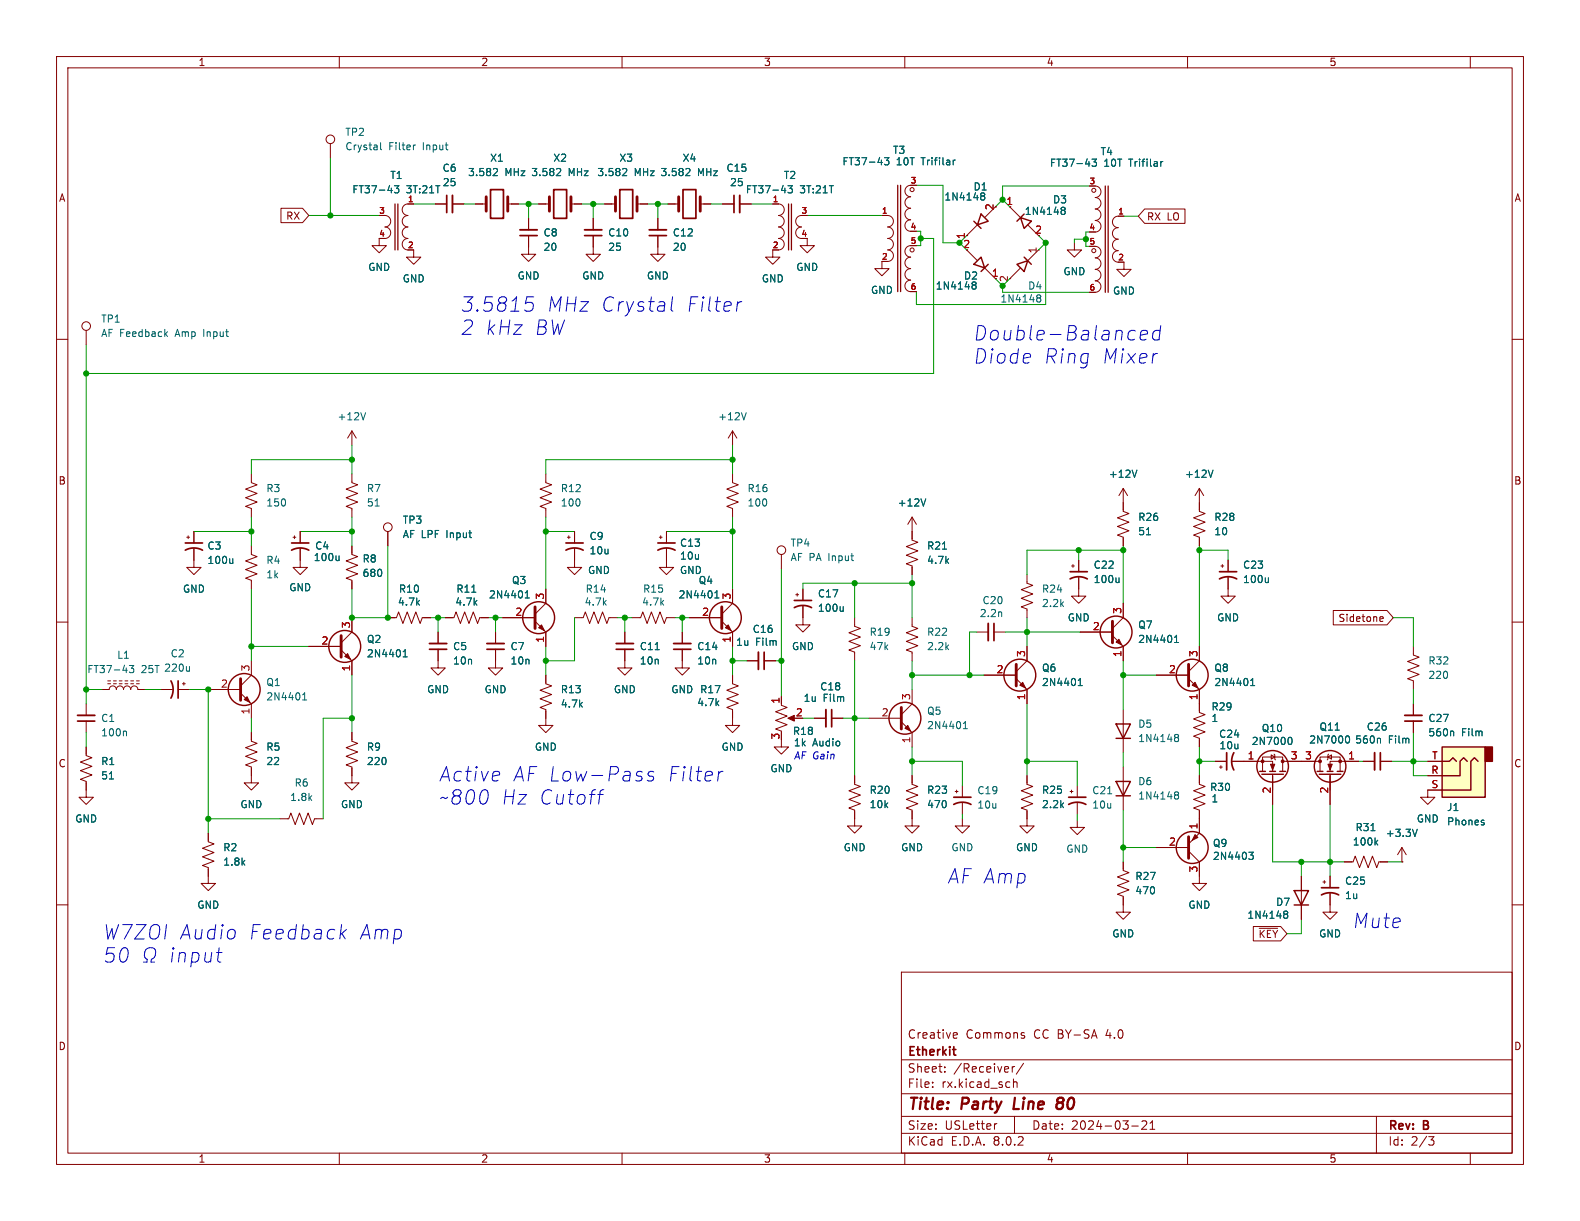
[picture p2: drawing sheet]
<svg xmlns="http://www.w3.org/2000/svg" width="279mm" height="216mm" viewBox="0 0 279 216" stroke-linecap="round" stroke-linejoin="round" font-family="sans-serif">
<g fill="none" stroke="#840000" stroke-width=".18">
<path d="M10 10h259.4v195.9h-259.4zM12 12h255.4v191.9h-255.4zM60 10v2M110 10v2M160 10v2M210 10v2M260 10v2M58.4 25.4v2.5M68.1 38.1a1.02 1.02 0 0 1 1 1 1.02 1.02 0 0 1-1 1 1.02 1.02 0 0 1 1 1.1 1.02 1.02 0 0 1-1 1M73.2 36.1h-1.1a1.02 1.02 0 0 0-1 1 1.02 1.02 0 0 0 1 1 1.01 1.01 0 0 0-1 1 1.01 1.01 0 0 0 1 1 1.01 1.01 0 0 0-1 1.1 1.01 1.01 0 0 0 1 1 1.02 1.02 0 0 0-1 1 1.02 1.02 0 0 0 1 1M77 36.1h2M80 36.1h2"/>
<path d="M84.1 36.1h1.9M89.8 36.1h1.9M93.5 38.6v2M95.2 36.1h2M101 36.1h1.9M106.9 36.1h1.9M112.6 36.1h2M118.1 36.1h1.9M123.8 36.1h1.9M127.8 36.1h2M130.8 36.1h2M136.7 36.1h1a1.02 1.02 0 0 1 1 1 1.02 1.02 0 0 1-1 1 1.01 1.01 0 0 1 1 1 1.01 1.01 0 0 1-1 1 1.01 1.01 0 0 1 1 1.1 1.01 1.01 0 0 1-1 1 1.02 1.02 0 0 1 1 1 1.02 1.02 0 0 1-1 1"/>
<path d="M141.7 38.1a1.02 1.02 0 0 0-1 1 1.02 1.02 0 0 0 1 1 1.02 1.02 0 0 0-1 1.1 1.02 1.02 0 0 0 1 1M10 60h2M15.2 58.4v2.6M67.1 42.2v1.2h1.2l-1.2 1.3-1.3-1.3h1.3M73.2 44.2v1.3h1.2l-1.2 1.2-1.3-1.2h1.3M93.5 41.7v3.3h1.2l-1.2 1.2-1.3-1.2h1.3M136.7 44.2v1.3h1.2l-1.2 1.2-1.3-1.2h1.3M267.4 60h2M96.5 83.8v1.5l1 .4-2 .8 2 .7-2 .8 2 .8-2 .7 1 .4v1.5M161.3 94v1.5l1 .4-2 .7 2 .8-2 .8 2 .7-2 .8 1 .4v1.5M189.7 99.8v.5M190.8 99.1v2"/>
<path d="M198.6 86.4v4l1 .4-2 .8 2 .7-2 .8 2 .8-2 .7 1 .4v1.5M198.6 86.4l-.7 1.2M198.6 86.4l.8 1.2M212.1 86.4v4l1 .4-2 .8 2 .7-2 .8 2 .8-2 .7 1 .4v1.5M212.1 86.4l-.8 1.2M212.1 86.4l.8 1.2M216.2 99.8v.5M217.2 99.1v2M10 110h2M44.4 116.8v2.6l-1.9 1.9M54.6 114.3h5.7M60.3 114.9l1.9 1.9v2.6"/>
<path d="M62.2 109.2v2.6l-1.9 1.9M189.5 100.1h.5M190.8 102.1v3.3h1.2l-1.2 1.3-1.3-1.3h1.3M191 111.8h5.7M196.7 112.4l1.9 1.9v2.5M198.6 106.7v2.5l-1.9 1.9M204.5 119.4h5.7M212.1 114.3v2.5l-1.9 1.9M215.9 100.1h.5M217.2 102.1v3.3h1.2l-1.2 1.3-1.3-1.3h1.3M267.4 110h2M15.2 132.1v1.5l1.1 .4-2.1 .7 2.1 .8-2.1 .8 2.1 .7-2.1 .8 1 .4v2.8h1.3l-1.3 1.2-1.2-1.2h1.2"/>
<path d="M15.2 124.5v2M15.2 127.5v2M18 121.9h1.3a.64 .64 0 0 1 .6-.6 .64 .64 0 0 1 .7 .6 .64 .64 0 0 1 .6-.6 .64 .64 0 0 1 .6 .6 .64 .64 0 0 1 .7-.6 .64 .64 0 0 1 .6 .6 .64 .64 0 0 1 .6-.6 .64 .64 0 0 1 .7 .6h1.3M19 120.9h.6M19 120.4h.6M20.1 120.9h.5M20.1 120.4h.5M21.1 120.9h.5M21.1 120.4h.5M22.1 120.9h.5M22.1 120.4h.5M23.1 120.9h.5"/>
<path d="M23.1 120.4h.5M24.1 120.9h.5M24.1 120.4h.5M28.4 121.9h2.1M31.5 121.9h2M32.3 120.9h.5M32.5 120.7v.5M36.8 121.9h5.7M42.5 122.6l1.9 1.9v2.5M44.4 129.5v1.6l1.1 .3-2.1 .8 2.1 .8-2.1 .7 2.1 .8-2.1 .8 1 .3v2.8h1.3l-1.3 1.3-1.2-1.3h1.2M62.2 129.5v1.6l1 .3-2 .8 2 .8-2 .7 2 .8-2 .8 1 .3v2.8h1.3l-1.3 1.3-1.2-1.3h1.2M181.6 137.2v1.5l1 .4-2 .7 2 .8-2 .8 2 .7-2 .8 1 .4v2.8h1.3l-1.3 1.2-1.3-1.2h1.3"/>
<path d="M189.2 140h.5M189.5 139.7v.5M190.5 138.9v2.1M198.6 125.5v7.6M210.2 120l1.9 1.9v4.1l1 .4-2 .7 2 .8-2 .8 2 .7-2 .8 1 .4v1.5M214.9 134.6h2M215.6 135.6h.6M215.9 135.4v.5M217.9 134.6h2.1M249.9 124.5v2M249.9 127.5v2M10 160h2"/>
<path d="M36.8 147.3v1.5l1 .4-2 .8 2 .7-2 .8 2 .8-2 .7 1 .4v2.8h1.3l-1.3 1.3-1.2-1.3h1.2M49.5 144.8h1.6l.3-1 .8 2 .8-2 .7 2 .8-2 .7 2 .4-1h1.5M190.5 145v1.3h1.3l-1.3 1.3-1.3-1.3h1.3M190.5 142v2M237.7 152.4h1.6l.3-1 .8 2 .8-2 .7 2 .8-2 .8 2 .3-1h1.6M267.4 160h2M159.4 171.9h108v32h-108zM159.4 197.4h108M159.4 193.4h108M159.4 187.4h108M164.9 192.1v.2M164.9 191.4v.1"/>
<path d="M167.1 189.4v.2M167.1 188.7v.1M168.8 182.6l.4 .1 .1 .2-.7 .2M169.2 183.5l-.4 .1M176.3 198.7l-.3 .1M179 188.6v1M179.2 190.8v1.5M179.2 191.4l.2-.1 .4 .1 .1 .9M179.4 197.4v3M179.4 188.6l-.3 .1-.1 .2M180.8 183.1l.3 .1 .1 .2-.2 .2h-.3M180.8 182.6l.3 .1"/>
<path d="M181 188l-1.3 1.9M200.1 199.1h1.2M201.9 198.3l.6-.1 .2 .1 .1 .3-.9 1.1h.9M203.4 199.7h.8M203.4 198.6l.4-.4v1.5M243.4 197.4v6.5M60 203.9v2M110 203.9v2M159.4 200.4h108M160 203.9v2M210 203.9v2M252.6 201h1l-.5 .6 .4 .1 .1 .5-.3 .3h-.4"/>
<path d="M260 203.9v2"/>
<circle cx="58.4" cy="24.6" r=".76"/>
<circle cx="15.2" cy="57.7" r=".76"/>
</g>
<path d="M179.5 194.1l-.3 2h1M186.9 195.9v.1a.66 .66 0 0 0 .9-.1M187.3 195h.4M187.3 195l-.5 .3M187.7 195l.1 .1M187.8 194.1a.66 .66 0 0 0-.9 .4l.1 .3 .3 .2M187.9 194.9l-.2 .1" fill="none" stroke="#840000" stroke-width=".4"/>
<g fill="none" stroke="#840000" stroke-width=".3">
<path d="M79 34.5v3.1M86.7 33.5h2.3v5.1h-2.3zM97.9 33.5h2.3v5.1h-2.3zM109.6 33.5h2.3v5.1h-2.3zM120.8 33.5h2.3v5.1h-2.3zM129.8 34.5v3.1M91.9 41.7h3.1M189.2 102.4a3.2 3.2 0 0 1 3.1 0M189.2 101.1h3.1M215.6 102.4a3.2 3.2 0 0 1 3.1 0M215.6 101.1h3.1M13.7 127.5h3.1"/>
<path d="M30.2 120.4a3.2 3.2 0 0 1 0 3M31.5 120.4v3M216.9 133.1v3M218.2 133.1a3.2 3.2 0 0 0 0 3M248.4 127.5h3.1M189 142.2a3.2 3.2 0 0 1 3 0M189 141h3M168.5 185.6h.5M168.7 186.5l.3 .1"/>
</g>
<g fill="none" stroke="#006464" stroke-width=".18">
<path d="M67.3 25.2v1.1l.2 .2M69.7 32.8h.8l-.4 .5 .4 .1v.6l-.2 .1-.6-.1M73.5 25.6l-.3 .1M87.4 29.8l.5 .1 .1 .3-.8 .9h.8M98.6 29.8l.4 .1 .2 .3-.8 .9h.8M110.3 29.8l.4 .1 .1 .3-.8 .9h.8M121.5 29.8l.4 .1 .1 .3-.8 .9h.8M139.3 32.8h.8l-.4 .5 .4 .1v.6l-.2 .1-.6-.1M29.3 59l.3 .5M29.6 58.7l-.5 .4M166.7 97.1h.7M201 83.1l-.4 1.3"/>
<path d="M202.7 94.6h.8M214.5 83.1l-.4 1.3M22.9 117.7h.8l-.5 .5 .4 .1v.5l-.2 .1-.5-.1M33.5 117.8v.9M33.5 118.6l-.2 .1M71.3 116.1h.7M71.3 115.2l.4-.3v1.2M197.9 102.2v.8M197.9 102.9l-.2 .1M207.7 113.6h.7M207.7 112.7l.4-.4v1.3M224.3 102.2v.8"/>
<path d="M224.3 102.9l-.2 .1M19.3 137.7h.8M22.2 129.3l.2 .2v.6M53.5 123.8h.7M53.5 122.9l.4-.4v1.3M207.8 130.3l.1 .1M207.8 129.9h.4l.2 .1v.2l-.2 .2M207.9 130.4h.3M207.9 130.4l-.1 .1M208.2 130.4l.2 .3v.3l-.2 .1h-.4M221.2 121.2h.7M221.2 120.3l.3-.3v1.2"/>
<path d="M256.9 129.3l.2 .2v.6M195.9 140.4h.7M242.4 146.9h.8M243.3 148.9l.3 .5M243.6 148.6l-.4 .5"/>
</g>
<path d="M80 34.5v3.1M130.8 34.5v3.1M91.9 40.6h3.1M13.7 126.5h3.1M248.4 126.5h3.1" fill="none" stroke="#840000" stroke-width=".33"/>
<path d="M69.8 36.1v8.1M70.4 36.1v8.1M139.4 36.1v8.1M140 36.1v8.1" fill="none" stroke="#840000" stroke-width=".23"/>
<path d="M86 34.8v2.5M89.8 34.8v2.5M97.2 34.8v2.5M101 34.8v2.5M108.8 34.8v2.5M112.6 34.8v2.5M120 34.8v2.5M123.8 34.8v2.5M60.3 112.4v3.8M196.7 109.9v3.8M210.2 117.5v3.8M42.5 120v3.8" fill="none" stroke="#840000" stroke-width=".51"/>
<g fill="#840000" stroke="#840000" stroke-width=".18">
<path d="M197.4 113.5l.5-.5 .5 1z"/>
<path d="M210.8 121.2l.5-.5 .5 1z"/>
<path d="M43.2 123.7l.5-.5 .5 1z"/>
<path d="M61 116.1l.5-.5 .5 1z"/>
</g>
<g fill="none" stroke="#840000" stroke-width=".25">
<path d="M197.4 128h2.5l-1.3 2.6zM197.4 130.6h2.5"/>
<circle cx="61" cy="114.3" r="2.82"/>
<circle cx="197.4" cy="111.8" r="2.82"/>
<circle cx="210.8" cy="119.4" r="2.82"/>
<circle cx="43.2" cy="121.9" r="2.82"/>
</g>
<path d="M255 132.1h7.6v8.9h-7.6z" fill="#ffffc2"/>
<path d="M262.6 132.1h1.3v2.5h-1.3z" fill="#840000" stroke="#840000" stroke-width=".25"/>
<g fill="none" stroke="#840000" stroke-width=".25">
<path d="M172.2 39.1l1.3 1.3M173.5 37.8l1.3 1.3-2 .7zM180.5 38.5l1.9 .6-1.3 1.3zM181.1 37.8l-1.3 1.3M173.5 45.5l.6 1.9-1.9-.7zM174.8 46.7l-1.3 1.3M179.8 46.7l1.9-.6-.6 1.9zM181.1 45.5l1.3 1.2M197.4 138.2h2.5l-1.3 2.5zM222.8 136.4h1M223.1 136.9h3.8M224.5 136.4h1.1"/>
<path d="M226.3 136.4h1M232.9 136.4h1M233.3 136.9h3.8M234.7 136.4h1M236.5 136.4h1M255 132.1h7.6v8.9h-7.6zM255 134.6h1.3l.6-.6 .7 .6M259.5 134.6l-.7-.6-.6 .6v2.6h-3.2M261.4 134.6l-.7-.6-.6 .6v5.1h-5.1M197.4 140.7h2.5M228.9 157.5h2.5l-1.3 2.5zM228.9 160h2.5"/>
<circle cx="95.2" cy="109.2" r="2.82"/>
<circle cx="128.3" cy="109.2" r="2.82"/>
<circle cx="180.3" cy="119.4" r="2.82"/>
<circle cx="160" cy="127" r="2.82"/>
<circle cx="225" cy="135.5" r="2.79"/>
<circle cx="235.2" cy="135.5" r="2.79"/>
<circle cx="210.8" cy="149.9" r="2.82"/>
</g>
<g fill="none" stroke="#840000" stroke-width=".18">
<path d="M49.7 36.8h3.8l1.1 1.3-1.1 1.3h-3.8zM72.1 36.1h1.1M77 36.1h2M80 36.1h2M84.1 36.1h1.2M90.4 36.1h1.3M93.5 38.6v2M95.2 36.1h1.3M101.6 36.1h1.3M104.9 38.6v2M106.9 36.1h1.3M113.3 36.1h1.3"/>
<path d="M116.3 38.6v2M118.1 36.1h1.3M124.5 36.1h1.2M127.8 36.1h2M130.8 36.1h2M136.7 36.1h1M156 38.1h1a1.01 1.01 0 0 1 1 1 1.01 1.01 0 0 1-1 1 1.01 1.01 0 0 1 1 1.1 1.01 1.01 0 0 1-1 1 1.01 1.01 0 0 1 1 1 1.01 1.01 0 0 1-1 1 1.02 1.02 0 0 1 1 1 1.02 1.02 0 0 1-1 1M161 32.8a1.02 1.02 0 0 0-1 1 1.02 1.02 0 0 0 1 1 1.02 1.02 0 0 0-1 1 1.02 1.02 0 0 0 1 1 1.02 1.02 0 0 0-1 1 1.02 1.02 0 0 0 1 1.1 1.02 1.02 0 0 0-1 1 1.02 1.02 0 0 0 1 1M172.8 39.8l-1.9 1.9M176 36.6l-1.9 1.9M178.6 36.6l1.9 1.9M181.7 39.8l1.9 1.9"/>
<path d="M193.7 32.9a1.02 1.02 0 0 1 1 1 1.02 1.02 0 0 1-1 1 1.02 1.02 0 0 1 1 1 1.02 1.02 0 0 1-1 1.1 1.02 1.02 0 0 1 1 1 1.02 1.02 0 0 1-1 1 1.02 1.02 0 0 1 1 1 1.02 1.02 0 0 1-1 1M198.8 38.2h-1.1a1.02 1.02 0 0 0-1 1 1.02 1.02 0 0 0 1 1.1M202.4 37h7.1v2.5h-7.1l-1.1-1.3zM93.5 41.7v2M104.9 41.7v3.3h1.3l-1.3 1.2-1.3-1.2h1.3M116.3 41.7v3.3h1.3l-1.3 1.2-1.2-1.2h1.2M142.7 42.2v1.2h1.3l-1.3 1.3-1.2-1.3h1.2M156 46.2v1.3h-1.3l1.3 1.3 1.2-1.3h-1.2M161 43.4a1.02 1.02 0 0 0-1 1.1 1.02 1.02 0 0 0 1 1 1.02 1.02 0 0 0-1 1 1.02 1.02 0 0 0 1 1 1.02 1.02 0 0 0-1 1 1.02 1.02 0 0 0 1 1 1.02 1.02 0 0 0-1 1 1.02 1.02 0 0 0 1 1.1M170.9 44.2l1.9 1.9M174.1 47.4l1.9 1.9M180.5 47.4l-1.9 1.9"/>
<path d="M183.6 44.2l-1.9 1.9M190 42.9v1.3h-1.3l1.3 1.3 1.3-1.3h-1.3M193.7 43.6a1.02 1.02 0 0 1 1 1 1.02 1.02 0 0 1-1 1 1.02 1.02 0 0 1 1 1 1.02 1.02 0 0 1-1 1 1.02 1.02 0 0 1 1 1 1.02 1.02 0 0 1-1 1.1 1.01 1.01 0 0 1 1 1 1.01 1.01 0 0 1-1 1M197.7 40.2a1.02 1.02 0 0 0-1 1.1 1.02 1.02 0 0 0 1 1 1.01 1.01 0 0 0-1 1 1.01 1.01 0 0 0 1 1 1.01 1.01 0 0 0-1 1 1.01 1.01 0 0 0 1 1.1M198.8 46.4v1.2h-1.3l1.3 1.3 1.2-1.3h-1.2M62.2 76.2v2.5M62.2 76.2l-.7 1.3M62.2 76.2l.8 1.3M129.5 76.2v2.5M129.5 76.2l-.7 1.3M129.5 76.2l.8 1.3M33 95h.5"/>
<path d="M33.3 94.7v.6M34.3 97v3.3h1.3l-1.3 1.3-1.3-1.3h1.3M34.3 94v2M44.4 83.8v1.5l1.1 .4-2.1 .8 2.1 .7-2.1 .8 2.1 .8-2.1 .7 1 .4v1.5M44.4 96.5v1.5l1.1 .4-2.1 .8 2.1 .7-2.1 .8 2.1 .8-2.1 .7 1 .4v1.5M51.8 95h.5M52.1 94.7v.6M53.1 97v3.3h1.3l-1.3 1.3-1.3-1.3h1.3M53.1 94v2M62.2 83.8v1.5l1 .4-2 .8 2 .7-2 .8 2 .8-2 .7 1 .4v1.5M62.2 96.5v1.5l1 .4-2 .8 2 .7-2 .8 2 .8-2 .7 1 .4v1.5M68.6 94v2.5"/>
<path d="M100.3 95h.5M100.6 94.7v.6M101.6 97v3.3h1.3l-1.3 1.3-1.3-1.3h1.3M101.6 94v2M116.6 95h.5M116.8 94.7v.6M117.9 97v3.3h1.2l-1.2 1.3-1.3-1.3h1.3M117.9 94v2M129.5 83.8v1.5l1.1 .4-2.1 .8 2.1 .7-2.1 .8 2.1 .8-2.1 .7 1 .4v1.5M138.2 98v2.6M161.3 91.4v3.9M161.3 91.4l-.8 1.3"/>
<path d="M161.3 91.4l.8 1.3M190.8 99.1v2M198.6 88.9v1.3M198.6 95.3v1.2M212.1 88.9v1.3M212.1 95.3v1.2M217.2 99.1v2M54.6 114.3h5.7M62.2 109.2v2.6M62.2 116.8v2.6M68.6 109.2h1.5l.4-1 .7 2 .8-2 .8 2 .7-2 .8 2 .4-1h1.5M77.5 114.8v3.3h1.2l-1.2 1.3-1.3-1.3h1.3"/>
<path d="M77.5 111.8v2M78.7 109.2h1.6l.3-1 .8 2 .8-2 .7 2 .8-2 .8 2 .3-1h1.6M87.6 114.8v3.3h1.3l-1.3 1.3-1.2-1.3h1.2M87.6 111.8v2M88.9 109.2h5.7M94.6 109.9l1.9 1.9v2.5M96.5 119.4v1.5l1 .4-2 .7 2 .8-2 .8 2 .7-2 .8 1 .4v2.8h1.3l-1.3 1.2-1.3-1.2h1.3M96.5 104.1v2.6l-1.9 1.9M101.6 109.2h1.5l.4-1 .8 2 .7-2 .8 2 .8-2 .7 2 .4-1h1.5M110.5 114.8v3.3h1.3l-1.3 1.3-1.3-1.3h1.3M110.5 111.8v2M111.8 109.2h1.5l.4-1 .7 2 .8-2 .8 2 .7-2 .8 2 .4-1h1.5"/>
<path d="M120.6 114.8v3.3h1.3l-1.3 1.3-1.2-1.3h1.2M120.6 111.8v2M121.9 109.2h5.7M127.6 109.9l1.9 1.9v2.5M129.5 119.4v1.5l1.1 .4-2.1 .7 2.1 .8-2.1 .8 2.1 .7-2.1 .8 1 .4v2.8h1.3l-1.3 1.2-1.2-1.2h1.2M129.5 104.1v2.6l-1.9 1.9M132.1 116.8h2M135.1 116.8h2.1M140.7 105.2h.5M141 104.9v.5M142 107.2v3.3h1.3l-1.3 1.3-1.3-1.3h1.3M142 104.1v2.1"/>
<path d="M151.1 109.2v1.5l1 .4-2 .8 2 .7-2 .8 2 .8-2 .7 1 .4v1.5M161.3 109.2v1.5l1 .4-2 .8 2 .7-2 .8 2 .8-2 .7 1 .4v1.5M161.3 100.3v1.3M172.7 111.8h2.1M174 119.4h5.7M175.8 111.8h2M181.6 101.6v1.5l1 .4-2 .8 2 .7-2 .8 2 .8-2 .7 1 .4v1.5M181.6 114.3v2.5l-1.9 1.9M190.8 102.1v2M191 111.8h5.7M198.6 106.7v2.5M198.6 114.3v2.5"/>
<path d="M204.5 119.4h5.7M212.1 114.3v2.5M217.2 102.1v2M235.8 107.9h9.5l1.1 1.3-1.1 1.3h-9.5zM244.1 109.8h.4M244.1 109.1l.3-.1 .2 .3-.6 .2M249.9 114.3v1.5l1.1 .4-2.1 .8 2.1 .7-2.1 .8 2.1 .8-2.1 .7 1 .4v1.5M15.2 132.1v1.3M15.2 138.4v1.3M44.4 129.5v1.3M44.4 135.9v1.3M62.2 129.5v1.3"/>
<path d="M62.2 135.9v1.3M138.2 124.7l1 .4-2 .8 2 .7-2 .8 2 .7-2 .8 1 .4v.2M138.2 130.8v1.3h1.2l-1.2 1.3-1.3-1.3h1.3M138.2 123.2v1.3M139.7 127h1M144 127h2M147.1 127h2M151.1 137.2v1.5l1 .4-2 .7 2 .8-2 .8 2 .7-2 .8 1 .4v2.8h1.3l-1.3 1.2-1.2-1.2h1.2M153.7 127h5.7M159.4 127.6l1.9 1.9v2.6M161.3 137.2v1.5l1 .4-2 .7 2 .8-2 .8 2 .7-2 .8 1 .4v2.8h1.3l-1.3 1.2-1.3-1.2h1.3M161.3 121.9v2.6l-1.9 1.9"/>
<path d="M168.9 140h.5M169.2 139.7v.5M170.2 138.9v2.1M179.7 120l1.9 1.9v2.6M181.6 137.2v1.2M198.6 135.6v7.7M212.1 137.2v1.5l1 .4-2 .7 2 .8-2 .8 2 .7-2 .8 1 .4v4l-1.9 1.9M212.1 121.9v3.8M212.1 130.8v1.3M214.9 134.6h2M217.9 134.6h7.1v1.8M223.3 136.4v-2.5h3.5v2.5"/>
<path d="M224.8 133.5l.6 .4-.6 .3zM225 136.9v5.3M225.3 133.4l.1 .1v.7l.2 .2M226.8 134.6h6.6M233.4 136.4v-2.5h3.6v2.5M234.8 133.9l.7-.4v.7zM234.9 133.4l-.1 .1v.7l-.1 .2M235.2 136.9v5.3M240.3 134.6h-5.1v1.8M241 134.6h2.1M244.1 134.6h2M249.9 124.5v2"/>
<path d="M249.9 127.5v2M252.5 137.2h2.5M252.5 134.6h2.5M255 139.7h-2.5v1.3h1.2l-1.2 1.2-1.3-1.2h1.3M36.8 147.3v1.3M36.8 153.7v1.2M170.2 144.8v1.3h1.2l-1.2 1.2-1.3-1.2h1.3M170.2 142v2M181.6 143.5v1.3M198.6 152.4v1.5l1 .4-2 .8 2 .7-2 .8 2 .8-2 .7 1 .4v2.8h1.3l-1.3 1.3-1.2-1.3h1.2M204.5 149.9h5.7M210.2 150.5l1.9 1.9v3.8h1.3l-1.3 1.3-1.3-1.3h1.3"/>
<path d="M230.1 154.9v7.7M233.9 156h.5M234.2 155.7v.5M235.2 158v3.3h1.3l-1.3 1.3-1.3-1.3h1.3M235.2 154.9v2.1M237.7 152.4h1.3M244.1 152.4h1.3M247.9 152.4h.1M247.9 149.9l-.8 1.2M247.9 149.9v2.5M247.9 149.9l.8 1.2M221.6 163.8h4.9l1.1 1.3-1.1 1.3h-4.9z"/>
<path d="M222.7 164.1h3.2"/>
<circle cx="161.3" cy="33.5" r=".36"/>
<circle cx="193.4" cy="33.7" r=".36"/>
<circle cx="161.3" cy="44.2" r=".36"/>
<circle cx="193.4" cy="44.3" r=".36"/>
<circle cx="68.6" cy="93.2" r=".76"/>
<circle cx="138.2" cy="97.3" r=".76"/>
</g>
<g fill="none" stroke="#006464" stroke-width=".18">
<path d="M69.7 32.8h.8l-.4 .5 .4 .1v.6l-.2 .1-.6-.1M87.4 29.8l.5 .1 .1 .3-.8 .9h.8M98.6 29.8l.4 .1 .2 .3-.8 .9h.8M110.3 29.8l.4 .1 .1 .3-.8 .9h.8M121.5 29.8l.4 .1 .1 .3-.8 .9h.8M139.3 32.8h.8l-.4 .5 .4 .1v.6l-.2 .1-.6-.1M156.4 27.9h.8l-.4 .5 .3 .1v.5l-.2 .2-.5-.2M168.9 28.3l-.3 .2M173.5 34.6l.2 .1M173.7 34.7h.2M173.7 34.7h-.2M173.9 34.7l.2 .2v.4l-.2 .1-.4-.1"/>
<path d="M174.1 34.4l-.2 .3M187.8 37.1l.1 .1M187.9 37.2h.2M187.9 37.2l-.1 .1M188.1 37.2l.3 .2-.1 .4-.2 .1h-.3M188.3 36.8l.1 .1-.3 .3M193.1 28.1h.8l-.4 .5 .3 .1v.6l-.1 .1-.6-.1M205.6 28.6l-.3 .2M172 50.3l.1 .1M172.1 50.4h.3M172.1 50.4l-.1 .1M172.4 50.4l.2 .2v.4l-.2 .1h-.4"/>
<path d="M172.6 50.2l-.2 .2M183.4 52.6l.2 .1M183.4 52.2l.4-.1 .2 .2 .1 .1-.3 .3M183.6 52.7h.2M183.6 52.7h-.2M183.8 52.7l.3 .2-.1 .4-.2 .1h-.4M64.6 73l-.4 1.2M132 73l-.5 1.2M41.2 98.8v.8M41.2 99.5l-.2 .1M60 98.3v.8M60 99l-.2 .1"/>
<path d="M66.3 89.5h.8M163.7 88.2l-.4 1.3M166.7 97.1h.7M201 83.1l-.4 1.3M202.7 94.6h.8M214.5 83.1l-.4 1.3M71.3 116.1h.7M71.3 115.2l.4-.3v1.2M83.4 104.7h.8M92.9 105.7h.7M92.9 104.8l.3-.3v1.2M115.9 114.9h.7"/>
<path d="M126.4 105.7h.7M126.4 104.8l.4-.3v1.2M149.1 107.3v.8M149.1 108l-.2 .1M177.1 108.3v.7M197.9 102.2v.8M197.9 102.9l-.2 .1M207.7 113.6h.7M207.7 112.7l.4-.4v1.3M224.3 102.2v.8M224.3 102.9l-.2 .1M19.3 137.7h.8"/>
<path d="M170.4 128.8h.7M170.4 127.9l.3-.3v1.2M190.7 121.2h.7M190.7 120.3l.3-.3v1.2M221.2 121.2h.7M221.2 120.3l.3-.3v1.2M227.9 130.4h.2a.68 .68 0 0 1 .4 .6 .68 .68 0 0 1-.4 .6h-.2M238.1 130.2l.1-.1a.68 .68 0 0 1 .5 .7 .68 .68 0 0 1-.5 .6l-.1-.1M243.9 130.5l.2 .2v.7M256.9 129.3l.2 .2v.6M207.8 140.5l.1 .1M207.8 140.1l.4-.1 .2 .1v.2l-.2 .3"/>
<path d="M207.9 140.6h.3M207.9 140.6h-.1M208.2 140.6l.2 .2v.4l-.2 .1-.4-.1M220.8 150.7h.8l-.4 .5 .4 .1v.4l-.2 .3h-.4M242.4 146.9h.8M243.3 148.9l.3 .5M243.6 148.6l-.4 .5M250.6 146.6l-.4 1.3M262.3 145.4l.2 .2-.2 .3M262.3 145l.1 .1M227.1 161.6l.1 .1M227.1 161.2l.4-.1 .2 .1v.2l-.2 .3"/>
<path d="M227.2 161.7h.3M227.2 161.7h-.1M227.5 161.7l.2 .2v.4l-.2 .1-.4-.1"/>
</g>
<path d="M103.4 40.6h3M114.8 40.6h3.1M75.9 113.8h3.1M86.1 113.8h3.1M109 113.8h3M119.1 113.8h3.1M134.1 115.3v3.1M174.8 110.2v3.1M146 125.5v3M243.1 133.1v3" fill="none" stroke="#840000" stroke-width=".33"/>
<g fill="none" stroke="#840000" stroke-width=".3">
<path d="M103.4 41.7h3M114.8 41.7h3.1M32.8 97.3a3.2 3.2 0 0 1 3 0M32.8 96h3M51.6 97.3a3.2 3.2 0 0 1 3 0M51.6 96h3M100.1 97.3a3.2 3.2 0 0 1 3 0M100.1 96h3M116.3 97.3a3.2 3.2 0 0 1 3.1 0M116.3 96h3.1M75.9 114.8h3.1M86.1 114.8h3.1"/>
<path d="M109 114.8h3M119.1 114.8h3.1M135.1 115.3v3.1M140.5 107.4a3.2 3.2 0 0 1 3 0M140.5 106.2h3M175.8 110.2v3.1M147.1 125.5v3M244.1 133.1v3M168.7 142.2a3.2 3.2 0 0 1 3 0M168.7 141h3M233.7 158.2a3.2 3.2 0 0 1 3 0M233.7 157h3"/>
</g>
<g fill="#840000" stroke="#840000" stroke-width=".18">
<path d="M139.3 127l1.2-.5v1z"/>
<path d="M160 128.8l.5-.5 .5 1z"/>
<path d="M180.3 121.2l.5-.5 .6 1z"/>
<path d="M211.3 147.6l.5 .5-1 .5z"/>
<path d="M224.7 135.1h.7l-.4 1z"/>
<path d="M234.8 135.1h.8l-.4 1z"/>
<path d="M95.2 111l.6-.5 .5 1z"/>
<path d="M128.3 111l.5-.5 .5 1z"/>
<circle cx="223.3" cy="134.6" r=".25"/>
<circle cx="226.8" cy="134.6" r=".25"/>
<circle cx="237" cy="134.6" r=".25"/>
<circle cx="233.4" cy="134.6" r=".25"/>
</g>
<path d="M94.6 107.3v3.8M127.6 107.3v3.8M179.7 117.5v3.8M159.4 125.1v3.8M210.2 148v3.8" fill="none" stroke="#840000" stroke-width=".51"/>
<path d="M158.7 32.8v18.8M159.3 32.8v18.8M195.5 32.9v18.8M196 32.9v18.8" fill="none" stroke="#840000" stroke-width=".23"/>
<g fill="none" stroke="#0000c2" stroke-width=".18">
<path d="M93.2 52.5h1.2M93.3 53.5h.6l.3 .2 .1 .2-.1 .6-.2 .4-.9 .1M118.9 52.5l-.2 2.2 .1 .2 .2 .1M131.2 53.3l-.7 .3M200.6 58.4l.2 .1M201.7 59.3l1.2-.3-.1-.5-.7-.1-.4 .4-.1 .9 .1 .3 .2 .1 .8-.1M205.1 58.5a.84 .84 0 0 0-1.2 .4l-.1 .7 .2 .4 .2 .1 .8-.1M205.3 57.6l-.4 2.5M106.5 139.6l-.4 .4M115.6 136.5a.62 .62 0 0 0-1 .4l.1 .2 .6 .1 .2 .2 .1 .2-.2 .4-.2 .1-.7-.1M127.8 136.4l-.6 .2M105.7 140.5h1"/>
<path d="M38.3 168.4h1M38.6 170l.4 .1M60.5 165.1l.6 .9M61.3 164.3l-1.1 1"/>
</g>
<g fill="none" stroke="#009600" stroke-width=".18">
<path d="M54.6 38.1h12.5M58.4 27.9v10.2M73.2 36.1h3.8M82 36.1h2.1M91.7 36.1h3.5M93.5 36.1v2.5M102.9 36.1h4M104.9 36.1v2.5M114.6 36.1h3.5M116.3 36.1v2.5M125.7 36.1h2.1M132.8 36.1h3.9"/>
<path d="M142.7 38.1h13.3M162.1 32.8h4.7v10.1h2.9l1.2-1.2M177.3 35.3l1.3 1.3M177.3 35.3l-1.3 1.3M192.7 32.9h-15.4v2.4M198.8 38.2h2.5M162.1 40.9h.7v2.5h-.7M162.8 42.2h2.3v23.8h-149.9M176 49.3l1.3 1.2v1.2h15.4M183.6 41.7l1.3 1.2M184.9 42.9v10.9h-22.8v-2.2M184.9 42.9l-1.3 1.3"/>
<path d="M192 42.3h-2v.6M192.7 41h-.7v2.6h.7M15.2 61v63.5M62.2 78.7v5.1M129.5 78.7v5.1M34.3 94h10.1M44.4 91.4v5.1M53.1 94h9.1M62.2 91.4v5.1M62.2 81.3h-17.8v2.5M68.6 96.5v12.7h-6.4v-5.1M96.5 91.4v12.7"/>
<path d="M96.5 94h5.1M117.9 94h11.6M129.5 81.3h-33v2.5M129.5 91.4v12.7M190.8 97.3v1.8M198.6 96.5v10.2M198.6 97.3h-17v4.3M212.1 97.3h5.1v1.8M212.1 96.5v17.8M44.4 104.1v12.7M44.4 114.3h10.2M62.2 119.4v10.1"/>
<path d="M76.2 109.2h2.5M77.5 109.2v2.6M86.4 109.2h2.5M87.6 109.2v2.6M96.5 114.3v5.1M101.6 109.2v7.6h-5.1M109.2 109.2h2.6M110.5 109.2v2.6M119.4 109.2h2.5M120.6 109.2v2.6M129.5 116.8h2.6M129.5 114.3v5.1"/>
<path d="M137.2 116.8h1M138.2 100.6v22.6M151.1 103.1v6.1M151.1 116.8v20.4M161.3 101.6v7.6M161.3 116.8v5.1M161.3 103.1h-19.3v1M161.3 119.4h12.7M172.7 111.8h-1.3v7.6M177.8 111.8h13.2M181.6 109.2v5.1M198.6 119.4h5.9"/>
<path d="M198.6 116.8v8.7M246.4 109.2h3.5v5.1M15.2 129.5v2.6M15.2 121.9h2.8M25.7 121.9h2.7M33.5 121.9h3.3v25.4M44.4 127v2.5M62.2 127h-5.1v17.8M142 127h2M149.1 127h4.6M161.3 132.1v5.1M161.3 134.6h8.9v4.3"/>
<path d="M181.6 134.6h8.9v4.3M181.6 124.5v12.7M198.6 133.1v2.5M212.1 134.6h2.8M212.1 132.1v5.1M240.3 134.6h.7M246.1 134.6h6.4M249.9 121.9v2.6M249.9 129.5v7.7h2.6M36.8 144.8h12.7M170.2 144v.8M190.5 144v1"/>
<path d="M198.6 143.3v9.1M198.6 149.9h5.9M225 142.2v10.2h12.7M230.1 152.4v2.5M235.2 142.2v12.7M245.4 152.4h2.5M230.1 162.6v2.5h-2.5"/>
</g>
<g fill="#009600" stroke="#009600" stroke-width=".18">
<circle cx="77.5" cy="109.2" r=".46"/>
<circle cx="96.5" cy="94" r=".46"/>
<circle cx="110.5" cy="109.2" r=".46"/>
<circle cx="96.5" cy="116.8" r=".46"/>
<circle cx="87.6" cy="109.2" r=".46"/>
<circle cx="44.4" cy="114.3" r=".46"/>
<circle cx="36.8" cy="121.9" r=".46"/>
<circle cx="15.2" cy="66" r=".46"/>
<circle cx="62.2" cy="94" r=".46"/>
<circle cx="44.4" cy="94" r=".46"/>
<circle cx="62.2" cy="81.3" r=".46"/>
<circle cx="129.5" cy="94" r=".46"/>
<circle cx="129.5" cy="116.8" r=".46"/>
<circle cx="120.6" cy="109.2" r=".46"/>
<circle cx="129.5" cy="81.3" r=".46"/>
<circle cx="116.3" cy="36.1" r=".46"/>
<circle cx="104.9" cy="36.1" r=".46"/>
<circle cx="15.2" cy="121.9" r=".46"/>
<circle cx="36.8" cy="144.8" r=".46"/>
<circle cx="62.2" cy="127" r=".46"/>
<circle cx="62.2" cy="109.2" r=".46"/>
<circle cx="68.6" cy="109.2" r=".46"/>
<circle cx="93.5" cy="36.1" r=".46"/>
<circle cx="58.4" cy="38.1" r=".46"/>
<circle cx="198.6" cy="97.3" r=".46"/>
<circle cx="181.6" cy="111.8" r=".46"/>
<circle cx="212.1" cy="97.3" r=".46"/>
<circle cx="190.8" cy="97.3" r=".46"/>
<circle cx="198.6" cy="119.4" r=".46"/>
<circle cx="198.6" cy="149.9" r=".46"/>
<circle cx="212.1" cy="134.6" r=".46"/>
<circle cx="181.6" cy="134.6" r=".46"/>
<circle cx="184.9" cy="42.9" r=".46"/>
<circle cx="192" cy="42.3" r=".46"/>
<circle cx="177.3" cy="50.5" r=".46"/>
<circle cx="177.3" cy="35.3" r=".46"/>
<circle cx="169.7" cy="42.9" r=".46"/>
<circle cx="162.8" cy="42.2" r=".46"/>
<circle cx="230.1" cy="152.4" r=".46"/>
<circle cx="235.2" cy="152.4" r=".46"/>
<circle cx="249.9" cy="134.6" r=".46"/>
<circle cx="151.1" cy="103.1" r=".46"/>
<circle cx="161.3" cy="103.1" r=".46"/>
<circle cx="161.3" cy="119.4" r=".46"/>
<circle cx="171.4" cy="119.4" r=".46"/>
<circle cx="151.1" cy="127" r=".46"/>
<circle cx="138.2" cy="116.8" r=".46"/>
<circle cx="161.3" cy="134.6" r=".46"/>
</g>
<g font-size="3.5" fill="#0000c2">
<text x="81.3" y="55.4">3.5815</text>
<text x="81.3" y="59.4">2 kHz BW</text>
<text x="96.5" y="55.4">MHz Crystal</text>
<text x="121" y="55.4">Filter</text>
<text x="172" y="60.4">Double-Balanced</text>
<text x="172" y="64.5">Diode</text>
<text x="184.4" y="64.5">Ring</text>
<text x="194.6" y="64.5">Mixer</text>
<text x="77.5" y="138.4">Active</text>
<text x="77.5" y="142.5">~800</text>
<text x="88.4" y="142.5">Hz Cutoff</text>
<text x="90.5" y="138.4">AF Low-Pass</text>
<text x="117.7" y="138.4">Filter</text>
<text x="167.4" y="156.5">AF Amp</text>
<text x="18" y="166.3">W7ZOI Audio</text>
<text x="43.7" y="166.3">Feedback</text>
<text x="63.2" y="166.3">Amp</text>
<text x="239" y="164.3">Mute</text>
<text x="18" y="170.4">50</text>
<text x="24.8" y="170.4">þÿ!&amp;</text>
<text x="29.5" y="170.4">input</text>
</g>
<g font-size="2.8" fill="#840000">
<text x="160.4" y="196.8">Title:</text>
<text x="170.1" y="196.8">Party</text>
<text x="180.1" y="196.8">Line</text>
<text x="188.5" y="196.8">80</text>
</g>
<g font-size="2.1" fill="#840000">
<text x="160.4" y="183.9">Creative</text>
<text x="170.8" y="183.9">Commons</text>
<text x="182.9" y="183.9">CC BY-SA</text>
<text x="195.8" y="183.9">4.0</text>
<text x="160.4" y="189.9">Sheet:</text>
<text x="160.4" y="187.1">Etherkit</text>
<text x="168.6" y="189.9">/Receiver/</text>
<text x="160.4" y="192.6">File:</text>
<text x="166.5" y="192.6">rx.kicad_sch</text>
<text x="160.4" y="202.8">KiCad</text>
<text x="160.4" y="200">Size:</text>
<text x="167.1" y="200">USLetter</text>
<text x="168.1" y="202.8">E.D.A.</text>
<text x="175.7" y="202.8">8.0.2</text>
<text x="182.4" y="200">Date:</text>
<text x="189.4" y="200">2024-03-21</text>
<text x="245.4" y="200.2">Rev:</text>
<text x="245.4" y="202.8">Id:</text>
<text x="249.5" y="202.8">2/3</text>
<text x="251.8" y="200.2">B</text>
</g>
<g font-size="1.8" fill="#840000">
<text x="35" y="11.9">1</text>
<text x="85" y="11.9">2</text>
<text x="135" y="11.9">3</text>
<text x="185" y="11.9">4</text>
<text x="235" y="11.9">5</text>
<text x="10.3" y="35.9">A</text>
<text x="267.7" y="35.9">A</text>
<text x="50.5" y="39.1">RX</text>
<text x="202.7" y="39.2">RX LO</text>
<text x="10.3" y="85.9">B</text>
<text x="267.7" y="85.9">B</text>
<text x="236.6" y="110.2">Sidetone</text>
<text x="10.3" y="135.9">C</text>
<text x="267.7" y="135.9">C</text>
<text x="222.4" y="166.1">~{KEY}</text>
<text x="10.3" y="185.9">D</text>
<text x="267.7" y="185.9">D</text>
<text x="35" y="205.8">1</text>
<text x="85" y="205.8">2</text>
<text x="135" y="205.8">3</text>
<text x="185" y="205.8">4</text>
<text x="235" y="205.8">5</text>
</g>
<g font-size="1.8" fill="#006464">
<text x="61" y="24.2">TP2</text>
<text x="61" y="26.8">Crystal</text>
<text x="68.7" y="26.8">Filter</text>
<text x="74.9" y="26.8">Input</text>
<text x="86.6" y="28.8">X1</text>
<text x="97.7" y="28.8">X2</text>
<text x="109.4" y="28.8">X3</text>
<text x="120.6" y="28.8">X4</text>
<text x="148.9" y="29.4">FT37-43</text>
<text x="157.8" y="27.4">T3</text>
<text x="158.5" y="29.4">10T</text>
<text x="163.1" y="29.4">Trifilar</text>
<text x="185.6" y="29.7">FT37-43</text>
<text x="194.5" y="27.7">T4</text>
<text x="195.2" y="29.7">10T</text>
<text x="199.8" y="29.7">Trifilar</text>
<text x="62.2" y="34.4">FT37-43</text>
<text x="68.9" y="31.9">T1</text>
<text x="71.8" y="34.4">3T:21T</text>
<text x="78.2" y="30.6">C6</text>
<text x="78.2" y="33.1">25</text>
<text x="82.7" y="31.3">3.582</text>
<text x="89.3" y="31.3">MHz 3.582</text>
<text x="100.5" y="31.3">MHz</text>
<text x="105.5" y="31.3">3.582</text>
<text x="112.1" y="31.3">MHz 3.582</text>
<text x="123.3" y="31.3">MHz</text>
<text x="128.4" y="30.6">C15</text>
<text x="129" y="33.1">25</text>
<text x="131.8" y="34.4">FT37-43</text>
<text x="138.5" y="31.9">T2</text>
<text x="141.4" y="34.4">3T:21T</text>
<text x="166.9" y="35.7">1N4148</text>
<text x="172.1" y="33.9">D1</text>
<text x="181.1" y="38.2">1N4148</text>
<text x="186.1" y="36.2">D3</text>
<text x="96" y="42">C8</text>
<text x="96" y="44.6">20</text>
<text x="107.5" y="42">C10</text>
<text x="107.5" y="44.6">25</text>
<text x="118.9" y="42">C12</text>
<text x="118.9" y="44.6">20</text>
<text x="65" y="48.1">GND</text>
<text x="71.1" y="50.1">GND</text>
<text x="91.4" y="49.6">GND</text>
<text x="102.9" y="49.6">GND</text>
<text x="114.3" y="49.6">GND</text>
<text x="134.6" y="50.1">GND</text>
<text x="140.7" y="48.1">GND</text>
<text x="153.9" y="52.2">GND</text>
<text x="165.4" y="51.4">1N4148</text>
<text x="170.4" y="49.6">D2</text>
<text x="176.8" y="53.7">1N4148</text>
<text x="181.7" y="51.4">D4</text>
<text x="188" y="48.9">GND</text>
<text x="196.7" y="52.3">GND</text>
<text x="17.8" y="57.3">TP1</text>
<text x="17.8" y="59.8">AF Feedback</text>
<text x="31.1" y="59.8">Amp</text>
<text x="36.2" y="59.8">Input</text>
<text x="59.6" y="74.5">+12V</text>
<text x="126.9" y="74.5">+12V</text>
<text x="47" y="87.2">R3</text>
<text x="47" y="89.8">150</text>
<text x="64.8" y="87.2">R7</text>
<text x="64.8" y="89.8">51</text>
<text x="99.1" y="89.8">100</text>
<text x="99.1" y="87.2">R12</text>
<text x="132.1" y="89.8">100</text>
<text x="132.1" y="87.2">R16</text>
<text x="158.6" y="89.8">+12V</text>
<text x="196" y="84.7">+12V</text>
<text x="209.4" y="84.7">+12V</text>
<text x="71.1" y="92.8">TP3</text>
<text x="71.1" y="95.4">AF LPF</text>
<text x="79" y="95.4">Input</text>
<text x="104.1" y="95.7">C9</text>
<text x="201.2" y="92.3">R26</text>
<text x="201.2" y="94.8">51</text>
<text x="214.6" y="92.3">R28</text>
<text x="214.6" y="94.8">10</text>
<text x="36.6" y="97.4">C3</text>
<text x="36.6" y="99.9">100u</text>
<text x="47" y="99.9">R4</text>
<text x="55.4" y="99.4">100u</text>
<text x="55.6" y="97.4">C4</text>
<text x="64" y="99.7">R8</text>
<text x="103.9" y="101.7">GND</text>
<text x="104.1" y="98.2">10u</text>
<text x="120.1" y="101.7">GND</text>
<text x="120.2" y="96.9">C13</text>
<text x="120.2" y="99.2">10u</text>
<text x="139.7" y="96.9">TP4</text>
<text x="139.7" y="99.4">AF PA Input</text>
<text x="163.8" y="99.9">4.7k</text>
<text x="163.8" y="97.4">R21</text>
<text x="193.3" y="100.8">C22</text>
<text x="219.7" y="100.8">C23</text>
<text x="32.3" y="105">GND</text>
<text x="47" y="102.5">1k</text>
<text x="51" y="104.7">GND</text>
<text x="64" y="102.2">680</text>
<text x="70.3" y="107.3">4.7k</text>
<text x="70.4" y="105">R10</text>
<text x="80.4" y="107.3">4.7k</text>
<text x="80.6" y="105">R11</text>
<text x="86.4" y="106">2N4401</text>
<text x="90.4" y="103.5">Q3</text>
<text x="103.3" y="107.3">4.7k</text>
<text x="103.5" y="105">R14</text>
<text x="113.4" y="107.3">4.7k</text>
<text x="113.6" y="105">R15</text>
<text x="119.9" y="106">2N4401</text>
<text x="123.5" y="103.5">Q4</text>
<text x="144.5" y="105.8">C17</text>
<text x="173.6" y="107">C20</text>
<text x="184.2" y="107.5">2.2k</text>
<text x="184.2" y="105">R24</text>
<text x="193.3" y="103.3">100u</text>
<text x="219.7" y="103.3">100u</text>
<text x="64.8" y="113.9">Q2</text>
<text x="133" y="112.1">C16</text>
<text x="144.5" y="108.4">100u</text>
<text x="153.7" y="112.6">R19</text>
<text x="163.8" y="112.6">R22</text>
<text x="173.2" y="109.3">2.2n</text>
<text x="188.7" y="110.1">GND</text>
<text x="201.2" y="111.4">Q7</text>
<text x="201.2" y="113.9">2N4401</text>
<text x="215.1" y="110.1">GND</text>
<text x="15.3" y="119.2">FT37-43</text>
<text x="20.6" y="116.7">L1</text>
<text x="25" y="119.2">25T 220u</text>
<text x="30.1" y="116.4">C2</text>
<text x="64.8" y="116.4">2N4401</text>
<text x="80" y="115.2">C5</text>
<text x="80" y="117.7">10n</text>
<text x="90.2" y="115.2">C7</text>
<text x="90.2" y="117.7">10n</text>
<text x="113" y="115.2">C11</text>
<text x="113" y="117.7">10n</text>
<text x="123.2" y="115.2">C14</text>
<text x="123.2" y="117.7">10n</text>
<text x="130.1" y="114.4">1u</text>
<text x="133.6" y="114.4">Film</text>
<text x="139.9" y="115.2">GND</text>
<text x="153.7" y="115.2">47k</text>
<text x="163.8" y="115.2">2.2k</text>
<text x="184.2" y="119">Q6</text>
<text x="214.6" y="119">Q8</text>
<text x="252.5" y="117.7">R32</text>
<text x="47" y="121.5">Q1</text>
<text x="47" y="124.1">2N4401</text>
<text x="75.4" y="122.8">GND</text>
<text x="85.6" y="122.8">GND</text>
<text x="99.1" y="125.3">4.7k</text>
<text x="99.1" y="122.8">R13</text>
<text x="108.5" y="122.8">GND</text>
<text x="118.6" y="122.8">GND R17</text>
<text x="123.2" y="125.1">4.7k</text>
<text x="142" y="124.3">1u</text>
<text x="144.9" y="122.3">C18</text>
<text x="145.5" y="124.3">Film</text>
<text x="184.2" y="121.5">2N4401</text>
<text x="214.1" y="125.8">R29</text>
<text x="214.6" y="121.5">2N4401</text>
<text x="252.5" y="120.2">220</text>
<text x="17.8" y="127.9">C1</text>
<text x="17.8" y="130.4">100n</text>
<text x="140.1" y="130.1">R18</text>
<text x="163.8" y="126.6">Q5</text>
<text x="163.8" y="129.1">2N4401</text>
<text x="201.2" y="128.9">D5</text>
<text x="201.2" y="131.4">1N4148</text>
<text x="214.1" y="127.9">1</text>
<text x="215.5" y="130.7">C24</text>
<text x="221.2" y="131.9">2N7000</text>
<text x="223" y="129.6">Q10</text>
<text x="231.4" y="131.7">2N7000</text>
<text x="233.2" y="129.4">Q11</text>
<text x="239.5" y="131.7">560n</text>
<text x="241.6" y="129.4">C26</text>
<text x="245.5" y="131.7">Film</text>
<text x="252.5" y="127.9">C27</text>
<text x="252.5" y="130.4">560n</text>
<text x="258.4" y="130.4">Film</text>
<text x="17.8" y="135.5">R1</text>
<text x="47" y="132.9">R5</text>
<text x="47" y="135.5">22</text>
<text x="64.8" y="132.9">R9</text>
<text x="64.8" y="135.5">220</text>
<text x="94.5" y="132.9">GND</text>
<text x="127.5" y="132.9">GND</text>
<text x="136.1" y="136.8">GND</text>
<text x="140.3" y="132.2">1k</text>
<text x="143.7" y="132.2">Audio</text>
<text x="215.5" y="132.7">10u</text>
<text x="17.8" y="138">51</text>
<text x="42.4" y="143.1">GND</text>
<text x="51.2" y="141.8">1.8k</text>
<text x="52" y="139.3">R6</text>
<text x="60.2" y="143.1">GND</text>
<text x="153.7" y="143.1">10k</text>
<text x="153.7" y="140.6">R20</text>
<text x="163.8" y="143.1">470</text>
<text x="163.8" y="140.6">R23</text>
<text x="172.7" y="140.6">C19</text>
<text x="172.7" y="143.2">10u</text>
<text x="184.2" y="143.1">2.2k</text>
<text x="184.2" y="140.6">R25</text>
<text x="193" y="140.6">C21</text>
<text x="193" y="143.2">10u</text>
<text x="201.2" y="139">D6</text>
<text x="201.2" y="141.6">1N4148</text>
<text x="213.9" y="140.1">R30</text>
<text x="214.1" y="142.1">1</text>
<text x="255.8" y="143.6">J1</text>
<text x="13.2" y="145.6">GND</text>
<text x="214.4" y="150">Q9</text>
<text x="239.1" y="149.7">100k</text>
<text x="239.6" y="147.2">R31</text>
<text x="245" y="148.2">+3.3V</text>
<text x="250.4" y="145.6">GND</text>
<text x="255.8" y="146.2">Phones</text>
<text x="39.4" y="150.7">R2</text>
<text x="39.4" y="153.3">1.8k</text>
<text x="149.1" y="150.7">GND</text>
<text x="159.3" y="150.7">GND</text>
<text x="168.1" y="150.7">GND</text>
<text x="179.6" y="150.7">GND</text>
<text x="188.5" y="151">GND</text>
<text x="200.7" y="155.8">R27</text>
<text x="214.4" y="152.2">2N4403</text>
<text x="34.8" y="160.9">GND</text>
<text x="200.7" y="158.3">470</text>
<text x="210.1" y="160.9">GND</text>
<text x="225.6" y="160.4">D7</text>
<text x="237.8" y="159.2">1u</text>
<text x="237.8" y="156.6">C25</text>
<text x="196.6" y="166">GND</text>
<text x="220.5" y="162.7">1N4148</text>
<text x="233.2" y="166">GND</text>
</g>
<g font-size="1.8" fill="#a90000">
<text x="175.8" y="37.3" transform="rotate(-90 175.8 37.3)">2</text>
<text x="177.9" y="36.3">1</text>
<text x="182.9" y="41.4">2</text>
<text x="170.2" y="43.9">2</text>
<text x="170.7" y="42.4" transform="rotate(-90 170.7 42.4)">1</text>
<text x="183.4" y="44.9" transform="rotate(-90 183.4 44.9)">1</text>
<text x="175.3" y="49">1</text>
<text x="96.3" y="106.1" transform="rotate(-90 96.3 106.1)">3</text>
<text x="129.3" y="106.1" transform="rotate(-90 129.3 106.1)">3</text>
<text x="62" y="111.2" transform="rotate(-90 62 111.2)">3</text>
<text x="91.1" y="109">2</text>
<text x="96.3" y="113.7" transform="rotate(-90 96.3 113.7)">1</text>
<text x="124.1" y="109">2</text>
<text x="129.3" y="113.7" transform="rotate(-90 129.3 113.7)">1</text>
<text x="193.2" y="111.5">2</text>
<text x="198.4" y="108.7" transform="rotate(-90 198.4 108.7)">3</text>
<text x="44.2" y="118.8" transform="rotate(-90 44.2 118.8)">3</text>
<text x="56.8" y="114">2</text>
<text x="62" y="118.8" transform="rotate(-90 62 118.8)">1</text>
<text x="176.1" y="119.1">2</text>
<text x="181.4" y="116.3" transform="rotate(-90 181.4 116.3)">3</text>
<text x="198.4" y="116.3" transform="rotate(-90 198.4 116.3)">1</text>
<text x="206.6" y="119.1">2</text>
<text x="211.8" y="116.3" transform="rotate(-90 211.8 116.3)">3</text>
<text x="39" y="121.7">2</text>
<text x="137.9" y="124.5" transform="rotate(-90 137.9 124.5)">1</text>
<text x="161" y="123.9" transform="rotate(-90 161 123.9)">3</text>
<text x="181.4" y="123.9" transform="rotate(-90 181.4 123.9)">1</text>
<text x="211.8" y="123.9" transform="rotate(-90 211.8 123.9)">1</text>
<text x="44.2" y="126.4" transform="rotate(-90 44.2 126.4)">1</text>
<text x="137.9" y="130.9" transform="rotate(-90 137.9 130.9)">3</text>
<text x="140.6" y="126.7">2</text>
<text x="155.8" y="126.7">2</text>
<text x="161" y="131.5" transform="rotate(-90 161 131.5)">1</text>
<text x="220.5" y="134.4">1</text>
<text x="228.1" y="134.4">3</text>
<text x="230.7" y="134.4">3</text>
<text x="238.3" y="134.4">1</text>
<text x="253" y="136.9">R</text>
<text x="253.2" y="134.4">T</text>
<text x="224.8" y="140.4" transform="rotate(-90 224.8 140.4)">2</text>
<text x="234.9" y="140.4" transform="rotate(-90 234.9 140.4)">2</text>
<text x="253" y="139.4">S</text>
<text x="206.6" y="149.6">2</text>
<text x="211.8" y="146.8" transform="rotate(-90 211.8 146.8)">1</text>
<text x="211.8" y="154.4" transform="rotate(-90 211.8 154.4)">3</text>
</g>
<text font-size="1.8" fill="#009600" x="178.3" y="50" transform="rotate(-90 178.3 50)">2</text>
<text font-size="1.8" fill="#0000c2" x="140.3" y="134.4">AF Gain</text>
<g font-size="1.4" fill="#a90000">
<text x="72" y="35.8">1</text>
<text x="136.5" y="35.8">1</text>
<text x="160.9" y="32.5">3</text>
<text x="192.6" y="32.6">3</text>
<text x="67" y="37.8">3</text>
<text x="67" y="41.9">4</text>
<text x="141.6" y="37.8">3</text>
<text x="141.6" y="41.9">4</text>
<text x="155.9" y="37.8">1</text>
<text x="160.9" y="40.6">4</text>
<text x="192.6" y="40.8">4</text>
<text x="197.6" y="38">1</text>
<text x="72" y="43.9">2</text>
<text x="136.5" y="43.9">2</text>
<text x="155.9" y="46">2</text>
<text x="160.9" y="43.2">5</text>
<text x="192.6" y="43.3">5</text>
<text x="197.6" y="46.1">2</text>
<text x="160.9" y="51.3">6</text>
<text x="192.6" y="51.4">6</text>
</g>
</svg>
